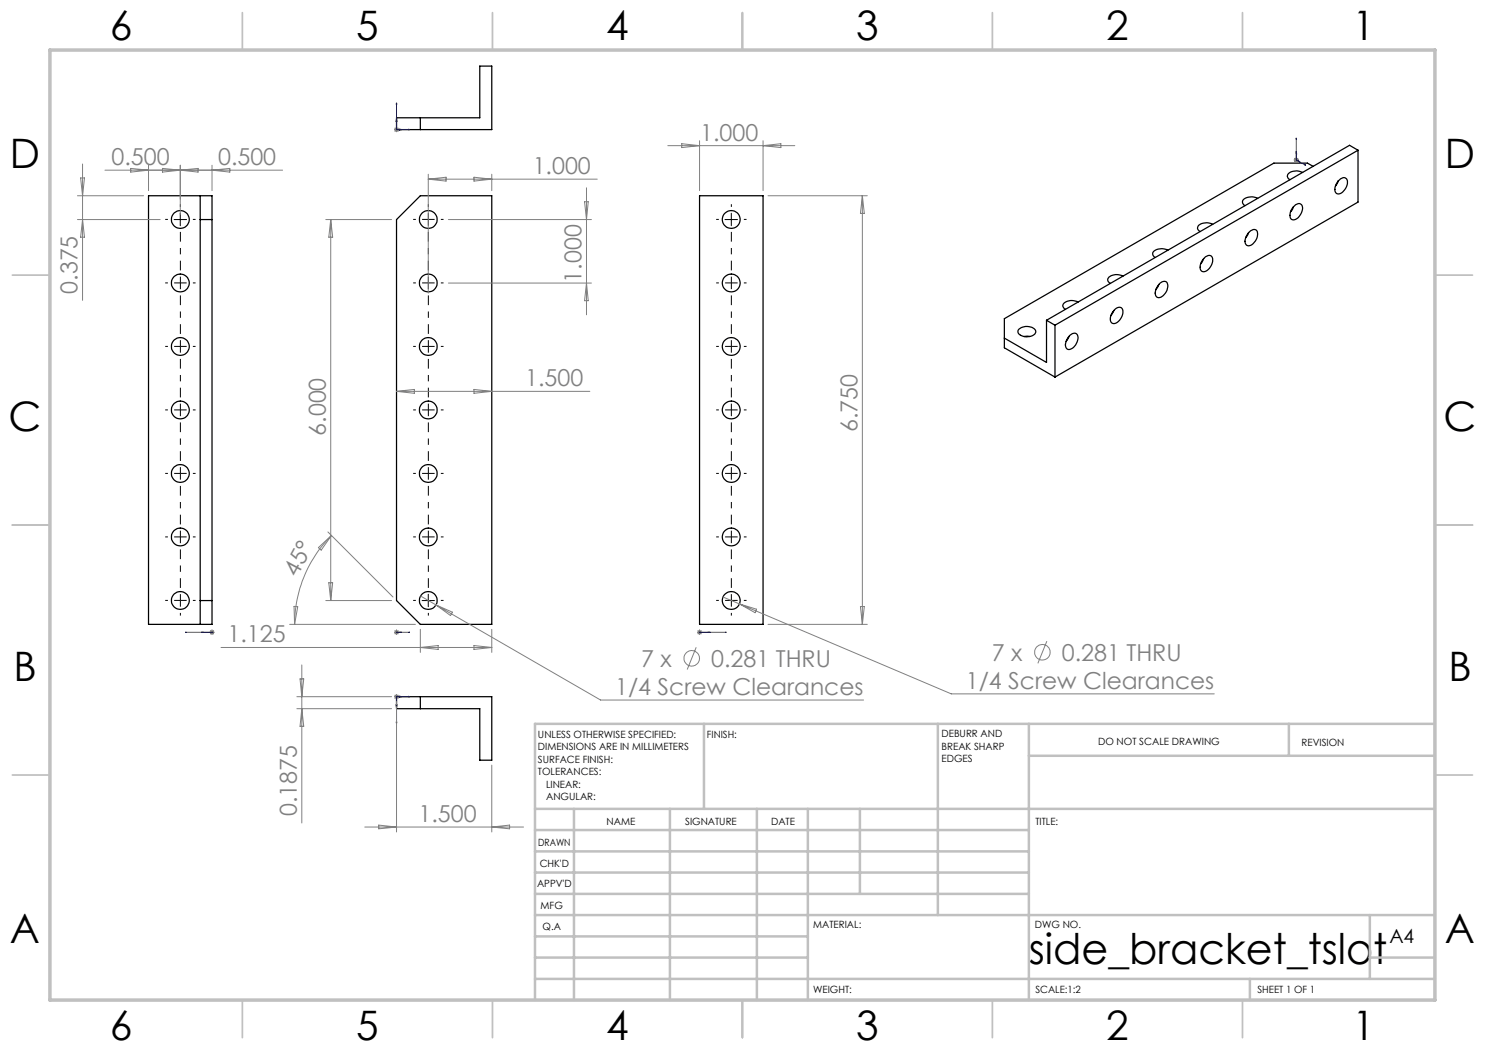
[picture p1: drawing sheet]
<svg xmlns="http://www.w3.org/2000/svg" width="297mm" height="210mm" viewBox="0 0 297 210" stroke-linecap="round" stroke-linejoin="round" font-family="sans-serif">
<g fill="none" stroke="#000" stroke-width=".25">
<path d="M29.7 39.1h12.7v85.8h-12.7zM40 39.1v85.8M79.3 23.6h16.7v-10.4h2.4v12.7h-19.1zM84.1 23.6v2.3M139.9 39.1h12.7v85.8h-12.7zM251.5 39.7a2.27 2.27 0 0 0-3 .6v.3l.5 .5M260.5 34.5a2.27 2.27 0 0 0-3 .6l.1 .5 .4 .3M262.6 33.3l-1.1-.7h-6.7l-53.9 31.1v5.9l10.1 5.8M267.7 36.2a1.11 1.11 0 0 1 1.6-.4 2.35 2.35 0 0 1-1.6 3 .98 .98 0 0 1-.6-1.5zM267.7 36.2h.1M267.7 36.2l-.6 1M271.6 30l-60.6 35"/>
<path d="M271.6 30v10.4l-60.6 35M271.6 30l-1.7-.9-60.6 35M40 43.9h2.4M79.3 43.9l4.8-4.8h14.3v85.8h-14.3l-4.8-4.8zM224.6 55.2a2.32 2.32 0 0 0-3.1 .6l.1 .4 .5 .5M231.8 56.9l-.6 1M232 56.7a.88 .88 0 0 1 1.1-.4 .88 .88 0 0 1 .4 1.2 2.28 2.28 0 0 1-1.9 2 1.23 1.23 0 0 1-.4-1.8zM233.6 50.1a2.32 2.32 0 0 0-3.1 .5l.1 .4 .4 .5M240.7 51.7l-.6 1M240.9 51.5a.88 .88 0 0 1 1.6 0 2.47 2.47 0 0 1-1.8 2.9 .97 .97 0 0 1-.6-1.5l.2-.6zM242.5 44.9a2.53 2.53 0 0 0-2.9 .4l-.1 .5 .5 .5M249.7 46.6a1.04 1.04 0 0 1 1.8-.3 2.45 2.45 0 0 1-1.8 2.9 .98 .98 0 0 1-.6-1.5z"/>
<path d="M249.7 46.5l-.6 1M258.7 41.4a1.01 1.01 0 0 1 1.7-.3 2.47 2.47 0 0 1-1.7 2.9 .97 .97 0 0 1-.6-1.5zM258.7 41.3l-.6 1.1M203.8 65.8a2.41 2.41 0 0 1 3.3 .3 1.06 1.06 0 0 1-1.1 1.2 1.98 1.98 0 0 1-2.4-.9zM204.8 67.3h1.2M209.3 64.1l1.7 .9M209.3 64.1v8.4l-8.4-4.9M211 65v10.4M213.8 67.3l-.6 1M214 67.1a.88 .88 0 0 1 1.2-.4 .88 .88 0 0 1 .4 1.1 2.27 2.27 0 0 1-2 2.1 1.37 1.37 0 0 1-.2-2.1zM215.6 60.4a2.32 2.32 0 0 0-3 .6v.4l.5 .5M222.8 62.1l-.6 1"/>
<path d="M223 61.9a.89 .89 0 0 1 1.1-.4 .89 .89 0 0 1 .5 1.1 2.27 2.27 0 0 1-2 2.1 1.56 1.56 0 0 1 0-2.3zM40 120.1h2.4M79.3 139.3h19.1v12.7h-2.4v-10.3h-16.7zM84.1 139.3v2.4"/>
<circle cx="36.1" cy="56.6" r="1.79"/>
<circle cx="36.1" cy="43.9" r="1.79"/>
<circle cx="85.7" cy="56.6" r="1.78"/>
<circle cx="85.7" cy="43.9" r="1.78"/>
<circle cx="146.2" cy="56.6" r="1.79"/>
<circle cx="146.2" cy="43.9" r="1.79"/>
<circle cx="36.1" cy="69.3" r="1.79"/>
<circle cx="85.7" cy="69.3" r="1.78"/>
<circle cx="146.2" cy="69.3" r="1.79"/>
<circle cx="36.1" cy="82" r="1.79"/>
<circle cx="36.1" cy="94.7" r="1.79"/>
<circle cx="85.7" cy="82" r="1.78"/>
<circle cx="85.7" cy="94.7" r="1.78"/>
<circle cx="146.2" cy="94.7" r="1.79"/>
<circle cx="146.2" cy="82" r="1.79"/>
<circle cx="36.1" cy="107.4" r="1.79"/>
<circle cx="85.7" cy="107.4" r="1.78"/>
<circle cx="146.2" cy="107.4" r="1.79"/>
<circle cx="36.1" cy="120.1" r="1.79"/>
<circle cx="85.7" cy="120.1" r="1.78"/>
<circle cx="146.2" cy="120.1" r="1.79"/>
</g>
<g fill="none" stroke="#808080" stroke-width=".2">
<path d="M15.5 39.1h13.2M16.1 35.6h.8l-.4 3.5zM16.5 32.8v27.3M21 34h35.5M26.1 33.7l3.6 .3-3.6 .4zM29.7 33v5.1M32.5 33.7l3.6 .3-3.6 .4zM36.1 33v9.9M36.1 34l3.5-.3v.7zM42.4 33v5.1M42.4 34l3.6-.3v.7zM78.8 25.9h1"/>
<path d="M79 25.6l.7 .7M79.3 25.4v1M79.7 25.6l-.7 .7M85.7 34.8v23.8M85.7 35.8h33.8M85.7 35.8l3.5-.4v.8zM94.8 35.4l3.6 .4-3.6 .4zM98.4 34.8v3.3M117.3 37.6v25.4M133.6 29.1h25.4M136.3 28.7l3.6 .4-3.6 .4zM139.9 28.1v10"/>
<path d="M152.6 28.1v10M152.6 29.1l3.6-.4v.8zM153.6 39.1h19.9M172.5 39.1v85.8M172.5 39.1l.4 3.6h-.8zM258.8 32h1M258.9 31.6l.7 .7M259.3 31.5v1M259.6 31.6l-.7 .7M15.5 43.9h16.5M16.5 43.9l.4 3.5h-.8zM65.2 43.9h13.1"/>
<path d="M66.1 43.9l.4 3.5h-.7zM66.1 43.9v76.2M89.7 43.9h28.6M89.7 56.6h28.6M116.9 40.3h.8l-.4 3.6zM117.3 56.6l.4 3.5h-.8zM79.3 78.3h38.7M79.3 78.3l3.6-.4v.8zM94.8 77.9l3.6 .4-3.6 .4zM63.7 109.5l2.6-2.4-2.1 2.9zM65.6 106.4l13 13M65.8 116.5h.7l-.4 3.6z"/>
<path d="M66.3 107.1a25.3 25.3 0 0 0-7.4 17.8M84.1 119.2l36 20.8h52.6M144.6 119.4l3.3 1.4M41.9 126.5h1M42.1 126.1l.7 .7M42.4 125.9v1.1M42.8 126.1l-.7 .7M44.2 129.5h54.2M57.9 124.9h25.2M58.8 121.3h.7l-.6 3.6zM59.4 139.3h18.9M60 135.8h.7l-.3 3.5z"/>
<path d="M60.4 133v31.6M65.2 120.1h13.1M78.8 126.5h1M78.8 139.3h1M79 126.1l.7 .7M79 139l.7 .7M79.3 125.9v1.1M79.3 138.8v1M79.7 126.1l-.7 .7M79.7 139l-.7 .7M84.1 125.9v4.6M84.1 129.5l3.5-.4v.8z"/>
<path d="M87.2 121l3.3 1.4-.4 .7zM94.8 129.1l3.6 .4-3.6 .4zM98.4 125.9v4.6M139.2 129.5l-1.8 4.4M139.4 126.5h1M139.6 126.1l.7 .7M139.9 125.9v1.1M140.3 126.1l-.7 .7M147.9 120.8l42.4 18h52.6M147.9 120.8l3.4 1-.3 .7zM153.6 124.9h19.9M172.1 121.3h.8l-.4 3.6z"/>
<path d="M209.4 128.2l-1.8 4.5M59.4 141.7h18.9M60.4 141.7l.3 3.6h-.7zM79.3 140.3v26.1M98.4 153v13.4M73 165.4h31.7M75.7 165l3.6 .4-3.6 .4zM98.4 165.4l3.5-.4v.8z"/>
<circle cx="138.4" cy="131.7" r="1.55"/>
<circle cx="208.5" cy="130.5" r="1.56"/>
</g>
<g fill="none" stroke="#00f" stroke-width=".2">
<path d="M79.3 20.6l.1 .2h-.2zM79.3 23.8l.1 .5h-.2zM79.3 20.6v5.3h2.7M79.8 25.8l.6 .1-.6 .2zM81.7 25.9h.3l-.3 .1zM259.3 27.6v.2zM259.3 30.2v.5l-.1-.1zM259.3 27.6v4.4l1.9 1.1M259.6 32.1l.4 .3-.4-.1zM260.9 32.9l.3 .2zM37 126.5h.3h-.3M37 126.5h5.4"/>
<path d="M40.3 126.5h.5h-.5M42.3 126.5h.2zM42.4 126.5h.1M79.2 126.5h.2zM79.3 126.5h.1M79.3 126.5h2.7M79.8 139.2l.6 .1-.6 .2zM80.4 126.5h-.6h.6M81.7 139.3h.3l-.3 .1zM82 126.5h-.3h.3M82 139.3h-2.7v5.4M139.8 126.5h.3z"/>
<path d="M139.8 126.5h.2zM139.9 126.5h.1M139.9 126.5h5.4M142.1 126.5h-.6h.6M145.3 126.5h-.3h.3M79.2 141h.2l-.1 .5zM79.2 144.5h.2l-.1 .2z"/>
</g>
<g fill="none" stroke="#000" stroke-width=".2" stroke-dasharray="15.2 1.3 1.3 1.3" stroke-linecap="butt">
<path d="M33.6 43.9h-.6M33.6 56.6h-.6M36.1 41.4v-.6M36.1 56.6v-1.3M36.1 56.6h-1.3M36.1 56.6v1.2M36.1 56.6h1.2M38.6 43.9h.5M38.6 56.6h.5M83.2 56.6h-.6M83.2 43.9h-.6M85.7 56.6v-1.3"/>
<path d="M85.7 56.6h-1.3M85.7 56.6v1.2M85.7 56.6h1.2M85.7 43.9v-1.3M85.7 43.9h-1.3M85.7 43.9v1.2M85.7 43.9h1.2M85.7 41.4v-.6M88.2 56.6h.5M88.2 43.9h.5M143.8 43.9h-.6M143.8 56.6h-.6"/>
<path d="M146.3 41.4v-.6M146.3 56.6v-1.3M146.3 56.6h-1.3M146.3 56.6v1.2M146.3 56.6h1.2M148.8 43.9h.5M148.8 56.6h.5M33.6 69.3h-.6M36.1 69.3v-1.3M36.1 69.3h-1.3M36.1 69.3v1.2M36.1 69.3h1.2"/>
<path d="M38.6 69.3h.5M83.2 69.3h-.6M85.7 69.3v-1.3M85.7 69.3h-1.3M85.7 69.3v1.2M85.7 69.3h1.2M88.2 69.3h.5M143.8 69.3h-.6M146.3 69.3v-1.3M146.3 69.3h-1.3M146.3 69.3v1.2M146.3 69.3h1.2"/>
<path d="M148.8 69.3h.5M33.6 82h-.6M33.6 94.7h-.6M36.1 82v-1.3M36.1 82h-1.3M36.1 82v1.2M36.1 82h1.2M36.1 94.7v-1.3M36.1 94.7h-1.3M36.1 94.7v1.2M36.1 94.7h1.2M38.6 82h.5"/>
<path d="M38.6 94.7h.5M83.2 94.7h-.6M83.2 82h-.6M85.7 94.7v-1.3M85.7 94.7h-1.3M85.7 94.7v1.2M85.7 94.7h1.2M85.7 82v-1.3M85.7 82h-1.3M85.7 82v1.2M85.7 82h1.2M88.2 94.7h.5"/>
<path d="M88.2 82h.5M143.8 82h-.6M143.8 94.7h-.6M146.3 82v-1.3M146.3 82h-1.3M146.3 82v1.2M146.3 82h1.2M146.3 94.7v-1.3M146.3 94.7h-1.3M146.3 94.7v1.2M146.3 94.7h1.2M148.8 82h.5"/>
<path d="M148.8 94.7h.5M33.6 107.4h-.6M36.1 107.4v-1.3M36.1 107.4h-1.3M36.1 107.4v1.2M36.1 107.4h1.2M38.6 107.4h.5M83.2 107.4h-.6M85.7 107.4v-1.3M85.7 107.4h-1.3M85.7 107.4v1.2M85.7 107.4h1.2"/>
<path d="M88.2 107.4h.5M143.8 107.4h-.6M146.3 107.4v-1.3M146.3 107.4h-1.3M146.3 107.4v1.2M146.3 107.4h1.2M148.8 107.4h.5M33.6 120.1h-.6M36.1 120.1v-1.3M36.1 120.1h-1.3M36.1 120.1v1.2M36.1 120.1h1.2"/>
<path d="M36.1 122.6v.5M38.6 120.1h.5M83.2 120.1h-.6M85.7 122.6v.5M88.2 120.1h.5M143.8 120.1h-.6M146.3 120.1v-1.3M146.3 120.1h-1.3M146.3 120.1v1.2M146.3 120.1h1.2M146.3 122.6v.5M148.8 120.1h.5"/>
</g>
<g fill="none" stroke="#000" stroke-width=".2" stroke-dasharray="15.2 1.3 1.3 1.3" stroke-dashoffset="13.3" stroke-linecap="butt">
<path d="M36.1 54.1v-7.7M85.7 54.1v-7.7M146.3 54.1v-7.7M36.1 66.8v-7.7M36.1 79.5v-7.7M85.7 79.5v-7.7M85.7 66.8v-7.7M146.3 66.8v-7.7M146.3 79.5v-7.7M36.1 92.2v-7.7M85.7 92.2v-7.7M146.3 92.2v-7.7"/>
<path d="M36.1 104.9v-7.7M36.1 117.6v-7.7M85.7 117.6v-7.7M85.7 104.9v-7.7M146.3 104.9v-7.7M146.3 117.6v-7.7"/>
</g>
<g fill="none" stroke="#c0c0c0" stroke-width=".35">
<path d="M48.5 2.5v7.5M98.5 2.5v7.5M148.5 2.5v7.5M198.5 2.5v7.5M248.5 2.5v7.5M2.5 55h7.5M287 55h7.5M2.5 105h7.5M287 105h7.5M2.5 155h7.5M287 155h7.5M48.5 200v7.5"/>
<path d="M98.5 200v7.5M148.5 200v7.5M198.5 200v7.5M248.5 200v7.5"/>
</g>
<g fill="none" stroke="#c0c0c0" stroke-width=".5">
<path d="M140.8 144.8v17M187.6 144.8v38.2M205.8 144.8v55.2M205.8 151.2h81.2M257.8 144.8v6.4M287 144.8h-180v55.2M107 161.8h180M107 178.8h98.8M107 174.5h98.8M107 170.3h98.8M107 166h98.8M114.8 161.8v38.2"/>
<path d="M134 161.8v38.2M151.4 161.8v38.2M161.6 161.8v38.2M172 161.8v17M107 195.8h180M107 191.5h54.6M107 187.3h54.6M107 183h180M250 195.8v4.2M274 191.5h13M274 183v12.8"/>
</g>
<path d="M10 10h277v190h-277z" fill="none" stroke="#c0c0c0" stroke-width=".7"/>
<path d="M34.8 43.9h2.5M36.1 42.6v2.5M145 43.9h2.5M146.3 42.6v2.5M85.7 118.8v2.5M84.4 120.1h2.5" fill="none" stroke="#000" stroke-width=".2"/>
<g fill="#00f">
<path d="M260.9 32.9l.3 .2zM259.3 27.6v.2zM259.6 32.1l.4 .3-.4-.1zM259.3 30.2v.5l-.1-.1zM81.7 126.5h.3zM79.2 126.5h.2z"/>
<path d="M79.8 126.5h.6zM79.2 126.5h.2zM42.3 126.5h.2zM37 126.5h.3zM139.8 126.5h.3zM141.5 126.5h.6zM81.7 139.3v.1l.3-.1zM79.2 144.5l.1 .2 .1-.2z"/>
<path d="M42.3 126.5h.2zM40.3 126.5h.5zM81.7 25.9h.3l-.3 .1zM79.3 20.6l.1 .2h-.2zM79.8 25.8l.6 .1-.6 .2zM79.3 23.8l.1 .5h-.2zM139.8 126.5h.2zM145 126.5h.3z"/>
<path d="M79.8 139.2v.3l.6-.2zM79.2 141l.1 .5 .1-.5z"/>
</g>
<text font-size="8.5" x="205.8" y="192.7">side_bracket_tslot</text>
<g font-size="8.1">
<text x="22" y="8">6</text>
<text x="71.2" y="8">5</text>
<text x="121.2" y="8">4</text>
<text x="171.2" y="8">3</text>
<text x="221.2" y="8">2</text>
<text x="270.5" y="8">1</text>
<text x="2" y="33.6">D</text>
<text x="289" y="33.6">D</text>
<text x="1.7" y="86.1">C</text>
<text x="288.7" y="86.1">C</text>
<text x="2.7" y="136.1">B</text>
<text x="289.7" y="136.1">B</text>
<text x="2" y="188.6">A</text>
<text x="289" y="188.6">A</text>
<text x="22" y="208">6</text>
<text x="71.2" y="208">5</text>
<text x="121.2" y="208">4</text>
<text x="171.2" y="208">3</text>
<text x="221.2" y="208">2</text>
<text x="270.5" y="208">1</text>
</g>
<g font-size="4.7" fill="#808080">
<text x="140" y="28.1">1.000</text>
<text x="22.3" y="33">0.500</text>
<text x="43.6" y="33">0.500</text>
<text x="106.5" y="34.8">1.000</text>
<text x="15.5" y="58.8" transform="rotate(-90 15.5 58.8)">0.375</text>
<text x="116.3" y="56.6" transform="rotate(-90 116.3 56.6)">1.000</text>
<text x="105" y="77.2">1.500</text>
<text x="65.2" y="87.2" transform="rotate(-90 65.2 87.2)">6.000</text>
<text x="171.5" y="86.4" transform="rotate(-90 171.5 86.4)">6.750</text>
<text x="59.4" y="115.6" transform="rotate(-62 59.4 115.6)">45°</text>
<text x="45.5" y="128.5">1.125</text>
<text x="128.2" y="133.4">7 x</text>
<text x="142.2" y="133.4">0.281 THRU</text>
<text x="193.2" y="137.8">1/4 Screw Clearances</text>
<text x="198.4" y="132.1">7 x</text>
<text x="212.4" y="132.1">0.281 THRU</text>
<text x="123" y="139">1/4 Screw Clearances</text>
<text x="59.4" y="163.3" transform="rotate(-90 59.4 163.3)">0.1875</text>
<text x="83.7" y="164.4">1.500</text>
</g>
<text font-size="3.9" x="277.9" y="188.5">A4</text>
<g font-size="2">
<text x="107.6" y="147.6">UNLESS OTHERWISE SPECIFIED:</text>
<text x="141.4" y="147.6">FINISH:</text>
<text x="188.3" y="147.5">DEBURR AND</text>
<text x="188.3" y="150">BREAK SHARP</text>
<text x="219.6" y="149">DO NOT SCALE DRAWING</text>
<text x="260.3" y="149.2">REVISION</text>
<text x="107.6" y="150.1">DIMENSIONS ARE IN MILLIMETERS</text>
<text x="107.6" y="152.6">SURFACE FINISH:</text>
<text x="107.6" y="155.1">TOLERANCES:</text>
<text x="188.3" y="152.5">EDGES</text>
<text x="109.2" y="157.6">LINEAR:</text>
<text x="109.2" y="160.1">ANGULAR:</text>
<text x="121.3" y="165">NAME</text>
<text x="137" y="164.9">SIGNATURE</text>
<text x="154.2" y="164.9">DATE</text>
<text x="207.1" y="164.9">TITLE:</text>
<text x="107.6" y="169.1">DRAWN</text>
<text x="107.9" y="173.3">CHK'D</text>
<text x="107.4" y="177.4">APPV'D</text>
<text x="108.1" y="181.8">MFG</text>
<text x="108.5" y="186">Q.A</text>
<text x="162.6" y="185.5">MATERIAL:</text>
<text x="207" y="185.5">DWG NO.</text>
<text x="162.6" y="198.5">WEIGHT:</text>
<text x="207.1" y="198.6">SCALE:1:2</text>
<text x="251.5" y="198.6">SHEET 1 OF 1</text>
</g>
</svg>
